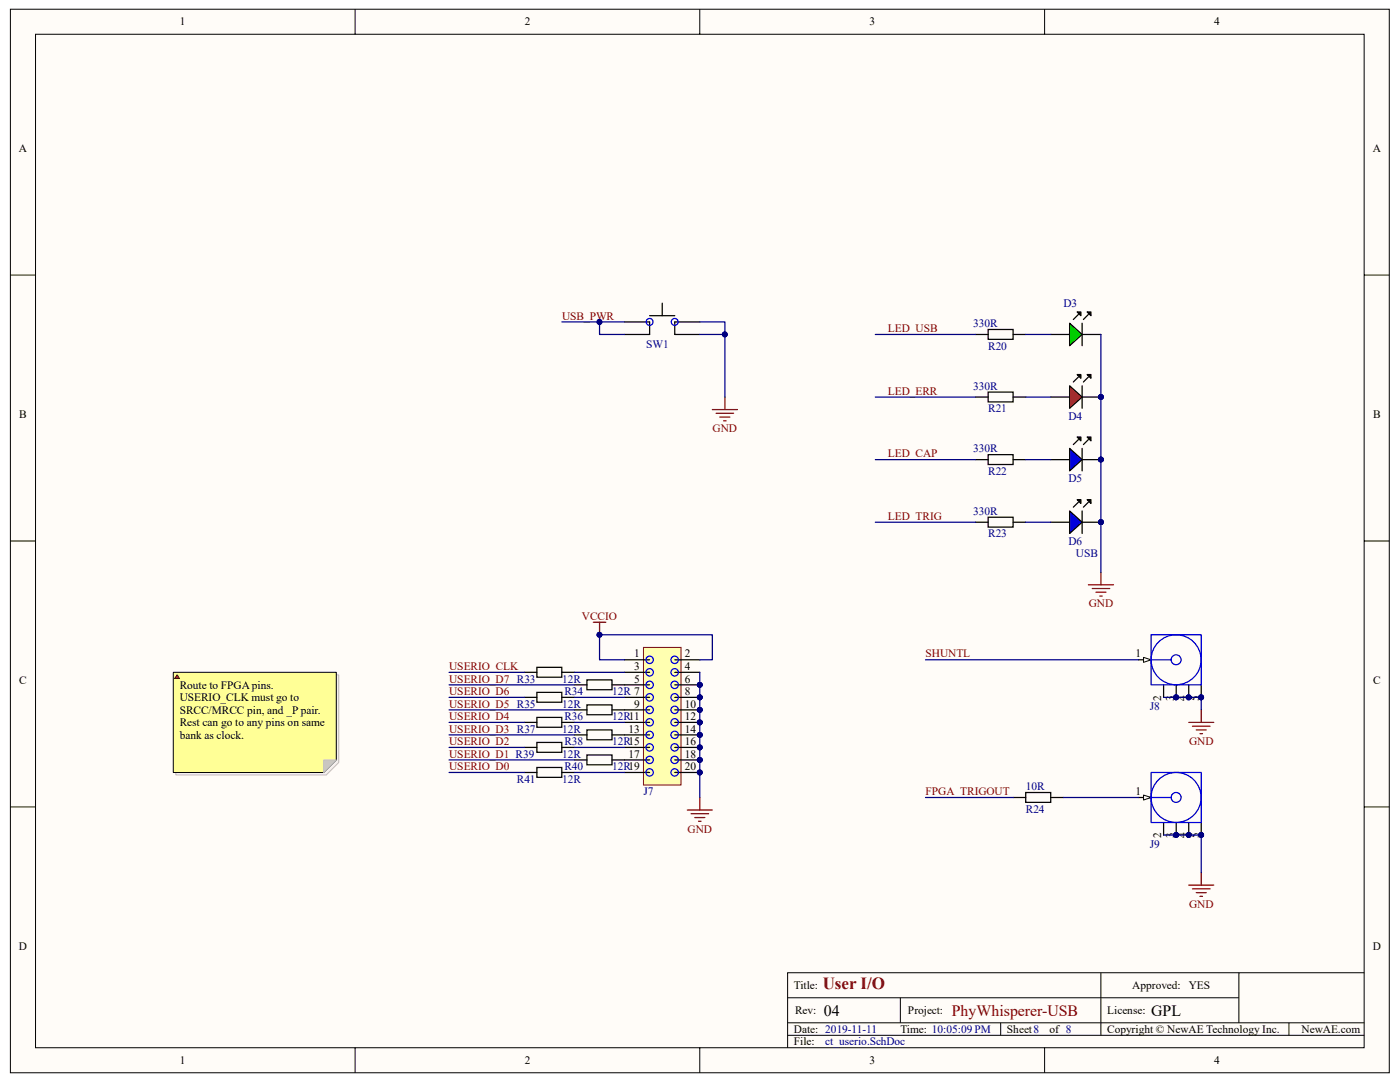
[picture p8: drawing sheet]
<svg xmlns="http://www.w3.org/2000/svg" width="279mm" height="216mm" viewBox="0 0 279 216" stroke-linecap="round" stroke-linejoin="round" font-family="sans-serif">
<path d="M2.1 1.9h275.2v212.2h-275.2z" fill="#fffcf8"/>
<path d="M2.1 1.8h275.2v212.3h-275.2z" fill="none" stroke="#000" stroke-width=".2"/>
<path d="M7.1 6.9h265.1v202.2h-265.1z" fill="#fffcf8"/>
<g fill="none" stroke="#000" stroke-width=".2">
<path d="M7.1 6.8h265.1v202.3h-265.1zM70.9 1.8v5M139.7 1.8v5M208.5 1.8v5M2.1 54.9h5M272.3 54.9h5M2.1 107.9h5M272.3 107.9h5M2.1 161h5M272.3 161h5M157.2 199.1h90M179.7 199.1v5"/>
<path d="M219.7 194.1v12.5M247.2 194.1h-90v15M272.3 194.1h-25.1v10M70.9 209.1v5M139.7 209.1v5M157.2 206.6h115.1M157.2 204.1h115.1M199.7 204.1v2.5M208.5 209.1v5M257.2 204.1v2.5"/>
</g>
<path d="M128.4 129.2h7.5v27.4h-7.5z" fill="#ffffb0"/>
<path d="M128.4 129.2h7.5v27.4h-7.5z" fill="none" stroke="#800000" stroke-width=".2"/>
<g fill="none" stroke="#000" stroke-width=".25">
<path d="M209.7 79.2h3.8M215.2 75.2l-1 1M216 79.2h3.7M217.2 75.2l-1 1M124.7 131.7h4.9M124.7 134.2h4.9M124.7 136.7h4.9M124.7 139.1h4.9M134.7 131.7h5M134.7 134.2h5M134.7 136.7h5M134.7 139.1h5"/>
<path d="M124.7 141.6h4.9M124.7 144.1h4.9M124.7 146.6h4.9M124.7 149.1h4.9M124.7 151.6h4.9M124.7 154.1h4.9M134.7 141.6h5M134.7 144.1h5M134.7 146.6h5M134.7 149.1h5M134.7 151.6h5M134.7 154.1h5"/>
</g>
<g fill="#000080" stroke="#000080" stroke-width=".2">
<circle cx="139.7" cy="136.6" r=".49"/>
<circle cx="139.7" cy="139.1" r=".49"/>
<circle cx="139.7" cy="141.6" r=".49"/>
<circle cx="139.7" cy="144.1" r=".49"/>
<circle cx="139.7" cy="146.6" r=".49"/>
<circle cx="139.7" cy="149.1" r=".49"/>
<circle cx="139.7" cy="151.6" r=".49"/>
<circle cx="139.7" cy="154.1" r=".49"/>
<circle cx="119.6" cy="126.7" r=".49"/>
<circle cx="219.7" cy="79.2" r=".49"/>
</g>
<g fill="none" stroke="#00f" stroke-width=".25">
<circle cx="129.6" cy="136.7" r=".74"/>
<circle cx="129.6" cy="139.1" r=".74"/>
<circle cx="129.6" cy="131.7" r=".74"/>
<circle cx="129.6" cy="134.2" r=".74"/>
<circle cx="134.6" cy="136.7" r=".74"/>
<circle cx="134.6" cy="139.1" r=".74"/>
<circle cx="134.6" cy="134.2" r=".74"/>
<circle cx="134.6" cy="131.7" r=".74"/>
<circle cx="129.6" cy="141.6" r=".74"/>
<circle cx="129.6" cy="146.6" r=".74"/>
<circle cx="129.6" cy="144.1" r=".74"/>
<circle cx="129.6" cy="149.1" r=".74"/>
<circle cx="129.6" cy="151.6" r=".74"/>
<circle cx="129.6" cy="154.1" r=".74"/>
<circle cx="134.6" cy="141.6" r=".74"/>
<circle cx="134.6" cy="154.1" r=".74"/>
<circle cx="134.6" cy="144.1" r=".74"/>
<circle cx="134.6" cy="149.1" r=".74"/>
<circle cx="134.6" cy="151.6" r=".74"/>
<circle cx="134.6" cy="146.6" r=".74"/>
</g>
<path d="M118.4 124.2h2.5M119.7 124.2v2.5M139.7 159.1v2.5M137.2 161.6h5M137.9 162.4h3.5M138.7 163.1h2M139.4 163.9h.5" fill="none" stroke="#800000" stroke-width=".25"/>
<path d="M213.5 77l2.5 2.2-2.5 2.3z" fill="#ee0e22"/>
<path d="M213.5 77l2.5 2.2-2.5 2.3zM215 74.7h.7v.8zM216 77v4.5M217 74.7h.7v.8zM209.7 91.7h3.8M215.2 87.7l-1 1M216 91.7h3.7M217.2 87.7l-1 1" fill="none" stroke="#000" stroke-width=".25"/>
<path d="M215 74.7h.7v.8zM217 74.7h.7v.8z" fill="#000"/>
<g fill="#000080" stroke="#000080" stroke-width=".2">
<circle cx="219.7" cy="79.2" r=".49"/>
<circle cx="219.7" cy="91.7" r=".49"/>
</g>
<path d="M213.5 89.5l2.5 2.2-2.5 2.3z" fill="#00f"/>
<path d="M213.5 89.5l2.5 2.2-2.5 2.3zM215 87.2h.7v.8zM216 89.5v4.5M217 87.2h.7v.8zM209.7 104.2h3.8M215.2 100.2l-1 1M216 104.2h3.7M217.2 100.2l-1 1" fill="none" stroke="#000" stroke-width=".25"/>
<path d="M215 87.2h.7v.8zM217 87.2h.7v.8z" fill="#000"/>
<g fill="#000080" stroke="#000080" stroke-width=".2">
<circle cx="219.7" cy="91.7" r=".49"/>
<circle cx="219.7" cy="104.2" r=".49"/>
</g>
<path d="M213.5 102l2.5 2.2-2.5 2.2z" fill="#00f"/>
<path d="M209.7 66.7h3.8M215.2 62.7l-1 1.1M216 66.7h3.7M217.2 62.7l-1 1.1M215 99.7h.7v.8zM217 99.7h.7v.8zM213.5 102l2.5 2.2-2.5 2.2zM216 102v4.4M202.2 159.1h2.5M204.7 158.1h5v2h-5zM209.7 159.1h2.5" fill="none" stroke="#000" stroke-width=".25"/>
<path d="M215 99.7h.7v.8zM217 99.7h.7v.8z" fill="#000"/>
<circle cx="219.7" cy="104.2" r=".49" fill="#000080" stroke="#000080" stroke-width=".2"/>
<path d="M213.5 64.5l2.5 2.2-2.5 2.3z" fill="#0f0"/>
<g fill="none" stroke="#000" stroke-width=".25">
<path d="M124.7 64.2h4.9v2.5h-4.9M129.6 63h5.1M132.2 60.5v2.5M139.7 64.2h-5v2.5h5M194.7 66.7h2.5M194.7 79.2h2.5M197.2 65.7h5v2h-5zM197.2 78.2h5v2h-5zM202.2 66.7h2.5M202.2 79.2h2.5M213.5 64.5l2.5 2.2-2.5 2.3zM215 62.3h.7v.7z"/>
<path d="M216 64.5v4.5M217 62.3h.7v.7zM194.7 91.7h2.5M197.2 90.7h5v2h-5zM202.2 91.7h2.5M194.7 104.2h2.5M197.2 103.2h5v2h-5zM202.2 104.2h2.5M227.2 159.1h2.5M239.7 164.1v2.5"/>
</g>
<path d="M215 62.3h.7v.7zM217 62.3h.7v.7z" fill="#000"/>
<path d="M144.7 79.2v2.5M142.2 81.7h5M142.9 82.5h3.5M143.7 83.2h2M144.4 84h.5M217.2 116.7h5M218 117.4h3.5M218.7 118.2h2M219.5 118.9h.5M219.7 114.2v2.5" fill="none" stroke="#800000" stroke-width=".25"/>
<g fill="none" stroke="#00f" stroke-width=".25">
<circle cx="129.6" cy="64.2" r=".68"/>
<circle cx="134.7" cy="64.2" r=".69"/>
<circle cx="234.7" cy="159.1" r=".99"/>
<circle cx="234.7" cy="159.1" r="5"/>
</g>
<circle cx="239.7" cy="166.6" r=".48" fill="#000080" stroke="#000080" stroke-width=".2"/>
<path d="M228.2 158.6l1.5 .5-1.5 .5z" fill="#fffcf8"/>
<path d="M228.2 158.6l1.5 .5-1.5 .5z" fill="none" stroke="#000" stroke-width=".2"/>
<path d="M227.2 131.7h2.5M239.7 136.7v2.4M232.2 164.1v2.5M234.7 164.1v2.5M237.2 164.1v2.5" fill="none" stroke="#000" stroke-width=".25"/>
<g fill="#000080" stroke="#000080" stroke-width=".2">
<circle cx="234.7" cy="166.6" r=".49"/>
<circle cx="237.2" cy="166.6" r=".48"/>
<circle cx="239.7" cy="166.6" r=".48"/>
<circle cx="239.7" cy="139.1" r=".48"/>
</g>
<g fill="none" stroke="#00f" stroke-width=".25">
<path d="M229.7 154.1h10v10h-10zM229.7 159.1h4"/>
<circle cx="234.7" cy="131.7" r=".99"/>
<circle cx="234.7" cy="131.6" r="5"/>
</g>
<path d="M228.2 131.2l1.5 .5-1.5 .5z" fill="#fffcf8"/>
<path d="M228.2 131.2l1.5 .5-1.5 .5z" fill="none" stroke="#000" stroke-width=".2"/>
<g fill="none" stroke="#000" stroke-width=".25">
<path d="M104.6 134.2h2.5M104.6 139.1h2.5M107.1 133.2h5v1.9h-5zM107.1 138.2h5v1.9h-5zM112.1 134.2h2.5M112.1 139.1h2.5M114.6 136.7h2.5M117.1 135.7h5v1.9h-5zM122.2 136.7h2.5M232.2 136.7v2.4M234.7 136.7v2.4M237.2 136.7v2.4"/>
<path d="M104.6 144.1h2.5M104.6 149.1h2.5M104.6 154.1h2.5M107.1 143.2h5v1.9h-5zM107.1 148.1h5v2h-5zM107.1 153.1h5v2h-5zM112.1 144.1h2.5M112.1 149.1h2.5M112.1 154.1h2.5M114.6 141.6h2.5M114.6 146.6h2.5M114.6 151.6h2.5"/>
<path d="M117.1 140.7h5v1.9h-5zM117.1 145.6h5v2h-5zM117.1 150.6h5v2h-5zM122.2 141.6h2.5M122.2 146.6h2.5M122.2 151.6h2.5"/>
</g>
<g fill="#000080" stroke="#000080" stroke-width=".2">
<circle cx="234.7" cy="139.1" r=".49"/>
<circle cx="237.2" cy="139.1" r=".48"/>
<circle cx="239.7" cy="139.1" r=".48"/>
<circle cx="139.7" cy="136.6" r=".49"/>
<circle cx="139.7" cy="139.1" r=".49"/>
<circle cx="139.7" cy="141.6" r=".49"/>
<circle cx="139.7" cy="144.1" r=".49"/>
<circle cx="139.7" cy="146.6" r=".49"/>
<circle cx="139.7" cy="149.1" r=".49"/>
<circle cx="139.7" cy="151.6" r=".49"/>
<circle cx="139.7" cy="154.1" r=".49"/>
<circle cx="119.6" cy="126.7" r=".49"/>
<circle cx="219.7" cy="79.2" r=".49"/>
<circle cx="219.7" cy="91.7" r=".49"/>
<circle cx="219.7" cy="104.2" r=".49"/>
<circle cx="144.6" cy="66.7" r=".49"/>
<circle cx="119.6" cy="64.2" r=".49"/>
<circle cx="234.7" cy="166.6" r=".49"/>
<circle cx="237.2" cy="166.6" r=".48"/>
<circle cx="239.7" cy="166.6" r=".48"/>
</g>
<path d="M229.7 126.7h10v10h-10zM229.7 131.7h4" fill="none" stroke="#00f" stroke-width=".25"/>
<path d="M237.2 144.1h5M238 144.9h3.5M238.7 145.6h2M239.5 146.4h.5M239.7 141.6v2.5M237.2 176.6h5M238 177.4h3.5M238.7 178.1h2M239.5 178.9h.5M239.7 174.1v2.5" fill="none" stroke="#800000" stroke-width=".25"/>
<g fill="none" stroke="#000080" stroke-width=".25">
<path d="M112.1 64.2h7.6M124.7 64.2h-5v2.5h5M139.7 64.2h5v15M139.7 66.7h5M174.7 79.2h20M174.7 66.7h20M204.7 79.2h5M204.7 66.7h5M219.7 66.7v47.5M174.7 91.7h20M204.7 91.7h5M174.7 104.2h20"/>
<path d="M204.7 104.2h5M89.6 136.7h25M89.6 134.2h15M89.6 139.1h15M114.6 134.2h10.1M114.6 139.1h10.1M124.7 131.7h-5v-5h22.5v5h-2.5M139.7 134.2v24.9M184.7 131.7h42.5M232.2 139.1h7.5v2.5M89.6 141.6h25M89.6 146.6h25"/>
<path d="M89.6 151.6h25M89.6 154.1h15M89.6 144.1h15M89.6 149.1h15M114.6 144.1h10.1M114.6 149.1h10.1M114.6 154.1h10.1M184.7 159.1h17.5M212.2 159.1h15M232.2 166.6h7.5v7.5"/>
</g>
<path d="M35.1 134.7h32.5v17.4l-2.5 2.5h-30z" fill-rule="evenodd" fill="#f7f4e4"/>
<path d="M35.1 134.7h32.5v17.4l-2.5 2.5h-30z" fill="none" stroke="#bfbdba" stroke-width=".2"/>
<path d="M34.6 134.2h32.5v17.4l-2.5 2.5h-30z" fill-rule="evenodd" fill="#ffff96"/>
<path d="M34.6 134.2h32.5v17.4l-2.5 2.5h-30z" fill="none" stroke="#000" stroke-width=".2"/>
<path d="M64.6 151.6h2.5l-2.5 2.5z" fill="#ccc9c1"/>
<path d="M64.6 151.6h2.5l-2.5 2.5z" fill="none" stroke="#bfbdba" stroke-width=".2"/>
<path d="M35.3 134.7l.5 .7h-1z" fill="#ff331e"/>
<path d="M35.3 134.7l.5 .7h-1z" fill="none" stroke="#300" stroke-width=".2"/>
<text font-size="3.4" fill="#800000" x="164.2" y="197.4">User I/O</text>
<g font-size="3.2">
<text x="164.4" y="202.6">04</text>
<text x="229.7" y="202.6">GPL</text>
</g>
<text font-size="3.2" fill="#800000" x="189.9" y="202.6">PhyWhisperer-USB</text>
<g font-size="2.3">
<text x="35.9" y="5.1">1</text>
<text x="104.7" y="5.1">2</text>
<text x="173.5" y="5.1">3</text>
<text x="242.3" y="5.1">4</text>
<text x="3.8" y="30.4">A</text>
<text x="274" y="30.4">A</text>
<text x="3.8" y="83.4">B</text>
<text x="274" y="83.4">B</text>
<text x="126.5" y="131.2">1</text>
<text x="136.7" y="131.2">2</text>
<text x="226.6" y="131.2">1</text>
<text x="3.8" y="136.5">C</text>
<text x="35.9" y="137.4">Route to FPGA pins.</text>
<text x="126.5" y="133.7">3</text>
<text x="126.5" y="136.2">5</text>
<text x="136.7" y="133.7">4</text>
<text x="136.7" y="136.2">6</text>
<text x="274" y="136.5">C</text>
<text x="35.9" y="139.9">USERIO_CLK must go to</text>
<text x="35.9" y="142.4">SRCC/MRCC pin, and _P pair.</text>
<text x="126.5" y="141.2">9</text>
<text x="136.7" y="138.7">8</text>
<text x="136.7" y="141.2">10</text>
<text x="136.7" y="143.7">12</text>
<text x="231.8" y="139.8" transform="rotate(-90 231.8 139.8)">2</text>
<text x="234.3" y="139.8" transform="rotate(-90 234.3 139.8)">3</text>
<text x="236.7" y="139.8" transform="rotate(-90 236.7 139.8)">4</text>
<text x="239.2" y="139.8" transform="rotate(-90 239.2 139.8)">5</text>
<text x="35.9" y="144.9">Rest can go to any pins on same</text>
<text x="35.9" y="147.4">bank as clock.</text>
<text x="125.4" y="146.2">13</text>
<text x="136.7" y="146.2">14</text>
<text x="136.7" y="148.7">16</text>
<text x="125.4" y="151.2">17</text>
<text x="136.7" y="151.2">18</text>
<text x="136.7" y="153.7">20</text>
<text x="226.6" y="158.7">1</text>
<text x="231.8" y="167.3" transform="rotate(-90 231.8 167.3)">2</text>
<text x="234.3" y="167.3" transform="rotate(-90 234.3 167.3)">3</text>
<text x="236.7" y="167.3" transform="rotate(-90 236.7 167.3)">4</text>
<text x="239.2" y="167.3" transform="rotate(-90 239.2 167.3)">5</text>
<text x="3.8" y="189.5">D</text>
<text x="274" y="189.5">D</text>
<text x="158.4" y="197.4">Title:</text>
<text x="226" y="197.4">Approved:</text>
<text x="237.2" y="197.4">YES</text>
<text x="158.7" y="202.4">Rev:</text>
<text x="181.2" y="202.4">Project:</text>
<text x="221" y="202.4">License:</text>
<text x="158.4" y="206.1">Date: 2019-11-11</text>
<text x="158.4" y="208.6">File:</text>
<text x="179.7" y="206.1">Time: 10:05:09 PM</text>
<text x="201" y="206.1">Sheet8</text>
<text x="209.5" y="206.1">of 8</text>
<text x="221" y="206.1">Copyright © NewAE Technology Inc.</text>
<text x="259.8" y="206.1">NewAE.com</text>
<text x="35.9" y="212.3">1</text>
<text x="104.7" y="212.3">2</text>
<text x="173.5" y="212.3">3</text>
<text x="242.3" y="212.3">4</text>
</g>
<g font-size="2.3" fill="#800000">
<text x="112.2" y="63.8">USB_PWR</text>
<text x="177.2" y="66.3">LED_USB</text>
<text x="177.2" y="78.7">LED_ERR</text>
<text x="142.2" y="86.2">GND</text>
<text x="177.2" y="91.2">LED_CAP</text>
<text x="177.2" y="103.7">LED_TRIG</text>
<text x="116.1" y="123.7">VCCIO</text>
<text x="217.3" y="121.2">GND</text>
<text x="184.7" y="131.2">SHUNTL</text>
<text x="89.6" y="133.7">USERIO_CLK</text>
<text x="89.6" y="136.2">USERIO_D7 R33</text>
<text x="89.6" y="143.7">USERIO_D4</text>
<text x="89.6" y="141.2">USERIO_D5 R35</text>
<text x="89.6" y="138.7">USERIO_D6</text>
<text x="89.6" y="148.7">USERIO_D2</text>
<text x="89.6" y="146.2">USERIO_D3 R37</text>
<text x="237.3" y="148.7">GND</text>
<text x="89.6" y="153.7">USERIO_D0</text>
<text x="89.6" y="151.2">USERIO_D1 R39</text>
<text x="184.7" y="158.7">FPGA_TRIGOUT</text>
<text x="137.2" y="166.1">GND</text>
<text x="237.3" y="181.1">GND</text>
</g>
<g font-size="2.3" fill="#000080">
<text x="194.2" y="65.3">330R</text>
<text x="212.2" y="61.3">D3</text>
<text x="129" y="69.5">SW1</text>
<text x="197.2" y="69.8">R20</text>
<text x="194.2" y="77.7">330R</text>
<text x="197.2" y="82.3">R21</text>
<text x="213.2" y="83.7">D4</text>
<text x="194.2" y="90.2">330R</text>
<text x="197.2" y="94.7">R22</text>
<text x="213.2" y="96.2">D5</text>
<text x="194.2" y="102.7">330R</text>
<text x="197.2" y="107.2">R23</text>
<text x="213.2" y="108.7">D6</text>
<text x="214.7" y="111.2">USB</text>
<text x="112.2" y="136.2">12R</text>
<text x="112.2" y="141.2">12R</text>
<text x="112.6" y="138.7">R34</text>
<text x="112.6" y="143.7">R36</text>
<text x="122.2" y="138.7">12R 7</text>
<text x="122.2" y="143.7">12R11</text>
<text x="229.5" y="141.7">J8</text>
<text x="112.2" y="146.2">12R</text>
<text x="112.6" y="148.7">R38</text>
<text x="122.2" y="148.7">12R15</text>
<text x="112.2" y="151.2">12R</text>
<text x="112.6" y="153.7">R40</text>
<text x="122.2" y="153.7">12R19</text>
<text x="103.1" y="156.2">R41</text>
<text x="112.2" y="156.2">12R</text>
<text x="128.4" y="158.7">J7</text>
<text x="204.7" y="157.6">10R</text>
<text x="204.7" y="162.2">R24</text>
<text x="229.5" y="169.1">J9</text>
<text x="164.7" y="208.6">ct_userio.SchDoc</text>
</g>
</svg>
